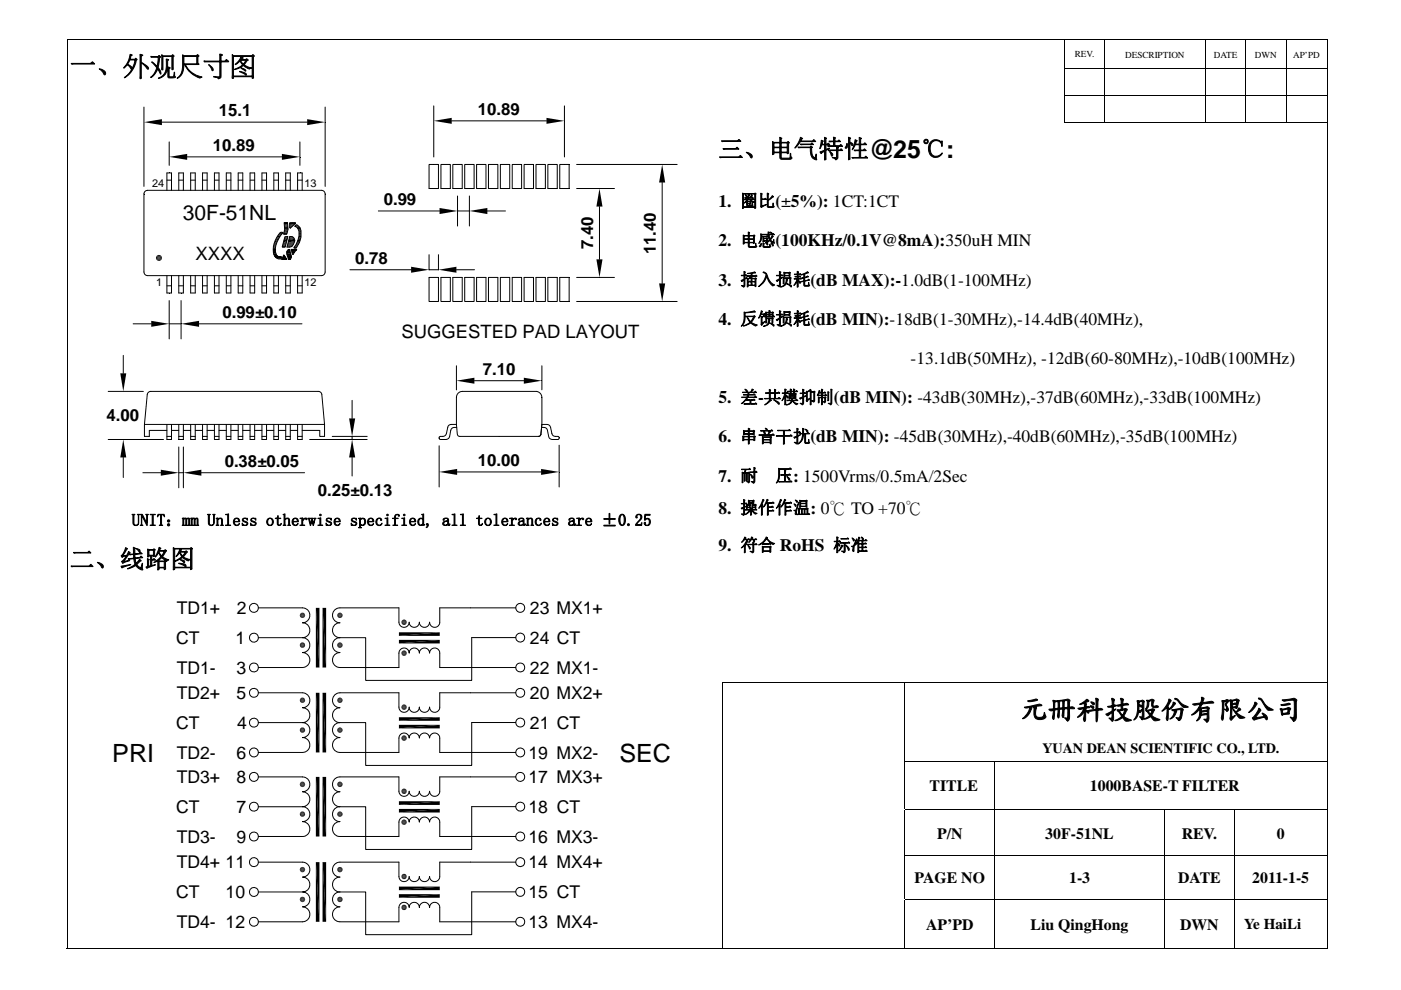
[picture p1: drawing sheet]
<svg xmlns="http://www.w3.org/2000/svg" width="297mm" height="210mm" viewBox="0 0 297 210" stroke-linecap="round" stroke-linejoin="round" font-family="sans-serif">
<g fill="none" stroke="#000" stroke-width=".21">
<path d="M14.2 8.3h267.3M14.2 8.4v6.1M14.2 14.6v5.6M225.7 14.6h55.8M225.7 8.4v6.1M225.7 14.6v5.6M234.2 8.4v6.1M234.2 14.6v5.6M255.6 8.4v6.1M255.6 14.6v5.6M264.1 8.4v6.1M264.1 14.6v5.6"/>
<path d="M272.7 8.4v6.1M272.7 14.6v5.6M281.4 8.4v6.1M281.4 14.6v5.6M14.2 20.3v5.5M14.2 26v118.7M30.5 22.7v16.8M34.3 25.9h30.8M35.4 38.2h1M35.9 30.1v5M37.9 38.2h1M39.7 33.3h20.1"/>
<path d="M40.4 38.2h1M42.9 38.2h1M45.5 38.2h.9M48 38.2h1M50.5 38.2h1M53 38.2h1M55.5 38.2h1M58.1 38.2h.9M60.6 38.2h.9M63.1 38.2h1M63.6 30.1v5M68.9 22.7v16.8"/>
<path d="M91 34.9h2v5.1h-2zM92 22.5v10.8M93.5 34.9h2v5.1h-2zM95.8 25.6h20.1M96 34.9h2v5.1h-2zM98.5 34.9h2v5.1h-2zM101 34.9h2v5.1h-2zM103.6 34.9h2v5.1h-2zM106.1 34.9h2v5.1h-2zM108.6 34.9h2v5.1h-2zM111.1 34.9h2v5.1h-2zM113.6 34.9h2v5.1h-2z"/>
<path d="M116.2 34.9h1.9v5.1h-1.9zM118.7 34.9h2v5.1h-2zM119.7 22.5v10.8M122.3 40h8M122.3 34.9h21.3M140.4 38.7v21.4M225.7 25.9h55.8M225.7 20.2h55.8M225.7 20.3v5.5M234.2 20.3v5.5M255.6 20.3v5.5M264.1 20.3v5.5"/>
<path d="M272.7 20.3v5.5M281.4 20.3v5.5M281.4 26v118.7M30.7 40.7l.6-.3h37.1l.4 .3 .1 .4v16.8l-.3 .4-.4 .2-37.2-.1-.3-.3-.2-.4v-16.6zM35.4 40.4v-3.7h1v3.7M35.4 58.5v3.6h1v-3.6M37.9 40.4v-3.7h1v3.7M37.9 58.5v3.6h1v-3.6M40.4 40.4v-3.7h1v3.7M40.4 58.5v3.6h1v-3.6M42.9 40.4v-3.7h1v3.7M42.9 58.5v3.6h1v-3.6"/>
<path d="M45.5 40.4v-3.7h.9v3.7M45.5 58.5v3.6h.9v-3.6M48 40.4v-3.7h1v3.7M48 58.5v3.6h1v-3.6M50.5 40.4v-3.7h1v3.7M50.5 58.5v3.6h1v-3.6M53 40.4v-3.7h1v3.7M53 58.5v3.6h1v-3.6M55.5 40.4v-3.7h1v3.7M55.5 58.5v3.6h1v-3.6M58.1 40.4v-3.7h.9v3.7M58.1 58.5v3.6h.9v-3.6"/>
<path d="M59.4 49.3h.6a6.5 6.5 0 0 0-1.6 4.2l.2 .6a.98 .98 0 0 0 1 .4v.3a1.18 1.18 0 0 1-1.6-1.2 5.4 5.4 0 0 1 1.4-4.3zM60.2 54.1l.6 .9h-1zM60.2 47.2h.8l.1 1.4-.3 1.1h-.7l.3-1.1zM60.4 50.2h.6l-.5 2.2h-.7zM60.6 40.4v-3.7h.9v3.7M60.6 58.5v3.6h.9v-3.6M61 53l.4-.1 .1 .1 .3 1.4-.2 .6h-.5v-.4a1.35 1.35 0 0 1-.1-1.6zM61.4 47.3l1.3 .1-1.2 1zM61.8 52.9l1.1 .1-.7 1-.2-.1zM62.5 51a1.32 1.32 0 0 1-1.6 1.4l.5-2.2a.82 .82 0 0 1 1.1 .9M62.8 47.7h.3l.5 .6a4.5 4.5 0 0 1-.8 4.3l-.5-.1a4.8 4.8 0 0 0 1.1-3.5l-.5-.8-.4-.2zM63.1 40.4v-3.7h1v3.7"/>
<path d="M63.1 58.5v3.6h1v-3.6M74.2 57.2h13M80.2 44.7h13M91 57.2h2M91 54v3.3M91 58.8h2v5.1h-2zM93 54v3.3M93.5 58.8h2v5.1h-2zM96 58.8h2v5.1h-2zM96.8 57.2h3.8M97 41.6v6.3M97 44.7h2.5"/>
<path d="M98.5 58.8h2v5.1h-2zM99.5 41.6v6.3M101 58.8h2v5.1h-2zM103.3 44.7h3.9M103.6 58.8h2v5.1h-2zM106.1 58.8h2v5.1h-2zM108.6 58.8h2v5.1h-2zM111.1 58.8h2v5.1h-2zM113.6 58.8h2v5.1h-2zM116.2 58.8h1.9v5.1h-1.9zM118.7 58.8h2v5.1h-2zM122.3 58.8h8"/>
<path d="M127.1 43.8v11.2M26.1 75.4v3.8M28.2 68.7h3.9M35.4 60.6h1M35.9 68.7h2.5M35.9 63.8v8.1M37.9 60.6h1M38.4 63.8v8.1M40.4 60.6h1M42.2 68.7h21.8M42.9 60.6h1M45.5 60.6h.9"/>
<path d="M48 60.6h1M50.5 60.6h1M53 60.6h1M55.5 60.6h1M58.1 60.6h.9M60.6 60.6h.9M63.1 60.6h1M96.8 77.6v5.1M114.9 77.6v5.1M122.3 63.9h21.3M22.9 83h7.5M22.9 93.2h11.8"/>
<path d="M26.1 97v4.3M30.6 90v2.6h1.1v-1.3h3.7M30.6 90h38.2M30.6 90l.6-6.3 .2-.4 .3-.3h35.8l.4 .1 .3 .4 .6 6.5M35.4 90v3.2h1v-3.2M35.4 92.6h1M36.4 91.3h1.5M37.9 94.8v8.7M37.9 90v3.2h1v-3.2M37.9 92.6h1M38.9 94.8v8.7M38.9 91.3h1.5"/>
<path d="M40.4 90v3.2h1v-3.2M40.4 92.6h1M41.4 91.3h1.5M42.9 90v3.2h1v-3.2M42.9 92.6h1M43.9 91.3h1.6M45.5 90v3.2h.9v-3.2M45.5 92.6h.9M46.4 91.3h1.6M48 90v3.2h1v-3.2M48 92.6h1M49 91.3h1.5"/>
<path d="M50.5 90v3.2h1v-3.2M50.5 92.6h1M51.5 91.3h1.5M53 90v3.2h1v-3.2M53 92.6h1M54 91.3h1.5M55.5 90v3.2h1v-3.2M55.5 92.6h1M56.5 91.3h1.6M58.1 90v3.2h.9v-3.2M58.1 92.6h.9M59 91.3h1.6"/>
<path d="M60.6 90v3.2h.9v-3.2M60.6 92.6h.9M61.5 91.3h1.6M63.1 90v3.2h1v-3.2M63.1 92.6h1M65.7 93.2h12.1M68.8 90v2.6h-1v-1.3h-3.7M70.4 92.6h7.4M74.7 84.9v3.9M74.7 92.6v.6M74.7 97v4M93.1 94.6v8.7"/>
<path d="M96.8 90l.2 2.1 .1 .3 .4 .2h16.7l.3-.2 .2-.3M96.8 90v-5.7a1.26 1.26 0 0 1 1.2-1.3h15.8a1.32 1.32 0 0 1 1.1 1.3v5.7l-.2 2.1M96.8 90h-1.1a.73 .73 0 0 0-.8 .6l-.2 1.3a1.14 1.14 0 0 1-1.5 .7l-.1 .2 .1 .4h1.4a.83 .83 0 0 0 .7-.6l.3-1.3a.93 .93 0 0 1 1.2-.6M100.6 80.8h10.5M114.8 90.7a.95 .95 0 0 1 1.3 .6l.2 1.3a.78 .78 0 0 0 .8 .6h1.3l.2-.4-.3-.2a.98 .98 0 0 1-1.3-.7l-.3-1.3a.78 .78 0 0 0-.7-.6h-1.1l-.2 2.1M118.6 94.4v8.9M30.3 100.3h3.8M37.9 100.3h1M42.7 100.3h21.9M96.9 100.1h17.8M54.8 128.9h9.3a1.59 1.59 0 0 1 1.6 1.6 1.59 1.59 0 0 1-1.6 1.6 1.58 1.58 0 0 1 1.6 1.6 1.58 1.58 0 0 1-1.6 1.6 1.58 1.58 0 0 1 1.6 1.5 1.58 1.58 0 0 1-1.6 1.6 1.59 1.59 0 0 1 1.6 1.6 1.59 1.59 0 0 1-1.6 1.6h-9.3M54.8 135.3h9.3"/>
<path d="M72.1 135.3a1.58 1.58 0 0 0-1.6 1.5 1.58 1.58 0 0 0 1.6 1.6 1.59 1.59 0 0 0-1.6 1.6 1.59 1.59 0 0 0 1.6 1.6h12.5v-3.1a1.09 1.09 0 0 1 1.1-1.1 1.09 1.09 0 0 1 1.1 1.1 1.08 1.08 0 0 1 1-1.1 1.08 1.08 0 0 1 1.1 1.1 1.08 1.08 0 0 1 1.1-1.1 1.08 1.08 0 0 1 1.1 1.1 1.08 1.08 0 0 1 1.1-1.1 1.08 1.08 0 0 1 1 1.1v3.1h16.1M109.3 128.9h-16.1v3.1a1.08 1.08 0 0 1-1 1.1 1.08 1.08 0 0 1-1.1-1.1 1.08 1.08 0 0 1-1.1 1.1 1.08 1.08 0 0 1-1.1-1.1 1.08 1.08 0 0 1-1.1 1.1 1.08 1.08 0 0 1-1-1.1 1.09 1.09 0 0 1-1.1 1.1 1.09 1.09 0 0 1-1.1-1.1v-3.1h-12.5a1.59 1.59 0 0 0-1.6 1.6 1.59 1.59 0 0 0 1.6 1.6 1.58 1.58 0 0 0-1.6 1.6 1.58 1.58 0 0 0 1.6 1.6M109.3 135.2h-9.3v9.1h-22.5v-9h-5.4M54.8 153.3h9.3M54.8 146.9h9.3a1.59 1.59 0 0 1 1.6 1.6 1.59 1.59 0 0 1-1.6 1.6 1.58 1.58 0 0 1 1.6 1.6 1.58 1.58 0 0 1-1.6 1.6 1.59 1.59 0 0 1 1.6 1.6 1.59 1.59 0 0 1-1.6 1.5 1.58 1.58 0 0 1 1.6 1.6 1.58 1.58 0 0 1-1.6 1.6h-9.3M72.1 153.3a1.59 1.59 0 0 0-1.6 1.6 1.59 1.59 0 0 0 1.6 1.5 1.58 1.58 0 0 0-1.6 1.6 1.58 1.58 0 0 0 1.6 1.6h12.5v-3.1a1.09 1.09 0 0 1 1.1-1 1.09 1.09 0 0 1 1.1 1 1.08 1.08 0 0 1 1-1 1.08 1.08 0 0 1 1.1 1 1.08 1.08 0 0 1 1.1-1 1.08 1.08 0 0 1 1.1 1 1.08 1.08 0 0 1 1.1-1 1.08 1.08 0 0 1 1 1v3.1h16.1M109.3 146.9h-16.1v3.1a1.08 1.08 0 0 1-1 1.1 1.08 1.08 0 0 1-1.1-1.1 1.08 1.08 0 0 1-1.1 1.1 1.08 1.08 0 0 1-1.1-1.1 1.08 1.08 0 0 1-1.1 1.1 1.08 1.08 0 0 1-1-1.1 1.09 1.09 0 0 1-1.1 1.1 1.09 1.09 0 0 1-1.1-1.1v-3.1h-12.5a1.59 1.59 0 0 0-1.6 1.6 1.59 1.59 0 0 0 1.6 1.6 1.58 1.58 0 0 0-1.6 1.6 1.58 1.58 0 0 0 1.6 1.6M109.3 153.2h-9.3v9.1h-22.5v-9h-5.4M54.8 171.1h9.3M54.8 164.8h9.3a1.58 1.58 0 0 1 1.6 1.6 1.58 1.58 0 0 1-1.6 1.5 1.59 1.59 0 0 1 1.6 1.6 1.59 1.59 0 0 1-1.6 1.6 1.58 1.58 0 0 1 1.6 1.6 1.58 1.58 0 0 1-1.6 1.6 1.58 1.58 0 0 1 1.6 1.5 1.58 1.58 0 0 1-1.6 1.6h-9.3M72.1 171.1a1.58 1.58 0 0 0-1.6 1.6 1.58 1.58 0 0 0 1.6 1.6 1.58 1.58 0 0 0-1.6 1.5 1.58 1.58 0 0 0 1.6 1.6h12.5v-3a1.09 1.09 0 0 1 1.1-1.1 1.09 1.09 0 0 1 1.1 1.1 1.08 1.08 0 0 1 1-1.1 1.08 1.08 0 0 1 1.1 1.1 1.08 1.08 0 0 1 1.1-1.1 1.08 1.08 0 0 1 1.1 1.1 1.08 1.08 0 0 1 1.1-1.1 1.08 1.08 0 0 1 1 1.1v3h16.1M109.3 164.8h-16.1v3a1.08 1.08 0 0 1-1 1.1 1.08 1.08 0 0 1-1.1-1.1 1.08 1.08 0 0 1-1.1 1.1 1.08 1.08 0 0 1-1.1-1.1 1.08 1.08 0 0 1-1.1 1.1 1.08 1.08 0 0 1-1-1.1 1.09 1.09 0 0 1-1.1 1.1 1.09 1.09 0 0 1-1.1-1.1v-3h-12.5a1.58 1.58 0 0 0-1.6 1.6 1.58 1.58 0 0 0 1.6 1.5 1.59 1.59 0 0 0-1.6 1.6 1.59 1.59 0 0 0 1.6 1.6"/>
<path d="M109.3 171.1h-9.3v9.1h-22.5v-9.1h-5.4M54.8 189.2h9.3M54.8 182.9h9.3a1.59 1.59 0 0 1 1.6 1.5 1.59 1.59 0 0 1-1.6 1.6 1.58 1.58 0 0 1 1.6 1.6 1.58 1.58 0 0 1-1.6 1.6 1.58 1.58 0 0 1 1.6 1.6 1.58 1.58 0 0 1-1.6 1.5 1.59 1.59 0 0 1 1.6 1.6 1.59 1.59 0 0 1-1.6 1.6h-9.3M72.1 189.2a1.58 1.58 0 0 0-1.6 1.6 1.58 1.58 0 0 0 1.6 1.5 1.59 1.59 0 0 0-1.6 1.6 1.59 1.59 0 0 0 1.6 1.6h12.5v-3a1.09 1.09 0 0 1 1.1-1.1 1.09 1.09 0 0 1 1.1 1.1 1.08 1.08 0 0 1 1-1.1 1.08 1.08 0 0 1 1.1 1.1 1.08 1.08 0 0 1 1.1-1.1 1.08 1.08 0 0 1 1.1 1.1 1.08 1.08 0 0 1 1.1-1.1 1.08 1.08 0 0 1 1 1.1v3h16.1M109.3 182.9h-16.1v3a1.08 1.08 0 0 1-1 1.1 1.08 1.08 0 0 1-1.1-1.1 1.08 1.08 0 0 1-1.1 1.1 1.08 1.08 0 0 1-1.1-1.1 1.08 1.08 0 0 1-1.1 1.1 1.08 1.08 0 0 1-1-1.1 1.09 1.09 0 0 1-1.1 1.1 1.09 1.09 0 0 1-1.1-1.1v-3h-12.5a1.59 1.59 0 0 0-1.6 1.5 1.59 1.59 0 0 0 1.6 1.6 1.58 1.58 0 0 0-1.6 1.6 1.58 1.58 0 0 0 1.6 1.6M109.3 189.2h-9.3v9h-22.5v-9h-5.4"/>
<circle cx="53.8" cy="128.9" r=".95"/>
<circle cx="53.8" cy="135.2" r=".95"/>
<circle cx="110.3" cy="128.9" r=".95"/>
<circle cx="110.3" cy="135.2" r=".95"/>
<circle cx="53.8" cy="141.6" r=".95"/>
<circle cx="53.8" cy="146.9" r=".95"/>
<circle cx="53.8" cy="153.3" r=".95"/>
<circle cx="53.8" cy="159.6" r=".95"/>
<circle cx="110.3" cy="146.9" r=".95"/>
<circle cx="110.3" cy="141.6" r=".95"/>
<circle cx="110.3" cy="153.3" r=".95"/>
<circle cx="110.3" cy="159.6" r=".95"/>
<circle cx="53.8" cy="171.1" r=".95"/>
<circle cx="53.8" cy="177.4" r=".95"/>
<circle cx="53.8" cy="164.8" r=".95"/>
<circle cx="110.3" cy="164.8" r=".95"/>
<circle cx="110.3" cy="171.1" r=".95"/>
<circle cx="110.3" cy="177.4" r=".95"/>
<circle cx="53.8" cy="182.9" r=".95"/>
<circle cx="53.8" cy="195.5" r=".95"/>
<circle cx="53.8" cy="189.2" r=".95"/>
<circle cx="110.3" cy="182.9" r=".95"/>
<circle cx="110.3" cy="189.2" r=".95"/>
<circle cx="110.3" cy="195.5" r=".95"/>
</g>
<g fill="#000">
<path d="M30.5 25.9l3.8-.6v1.2zM35.9 33.3l3.8-.7v1.3zM59.8 32.6l3.8 .7-3.8 .6zM65.1 25.3l3.8 .6-3.8 .6zM92 25.6l3.8-.6v1.3zM115.9 25l3.8 .6-3.8 .7zM140.4 34.9l.6 3.8h-1.3zM33.1 54.7h.6l-.6 .2zM33.1 54.5l.6 .2h-.6zM33.1 54.9l.6-.2-.5 .5zM33.2 54.3l.5 .4-.6-.2zM33.7 54.7l-.2 .6-.3-.1z"/>
<path d="M33.2 54.3l.3-.2 .2 .6zM33.7 54.7v.7l-.2-.1zM33.5 54.1h.2v.6zM33.7 54.7l.2 .6-.2 .1zM33.7 54.1h.2l-.2 .6zM33.7 54.7l.5 .5-.3 .1zM33.9 54.1l.3 .2-.5 .4zM33.7 54.7l.6 .2-.1 .3zM34.2 54.3l.1 .2-.6 .2zM33.7 54.7h.6v.2zM33.7 54.7l.6-.2v.2zM57.9 52.9h.5z"/>
<path d="M57.9 52.9l.5 .1zM57.9 53h.5zM57.9 53l.5 .1zM57.9 53.1h.5zM58 52.6l.4 .3h-.5zM58 52.6h.4v.3zM58 53.1l.4 .1zM58 53.2l.4 .1zM58 53.3l.4 .1h-.4zM58 53.3h.4v.1zM58 52.3l.4 .1zM58 52.3h.5z"/>
<path d="M58 52.4h.4zM58 52.4l.4 .1zM58 52.5l.4 .1h-.4zM58 52.5h.4zM58 53.4l.4 .1zM58 53.5h.4zM58 53.5l.5 .1h-.5zM58 53.5h.4l.1 .1zM58 53.6l.5 .2h-.5zM58 53.6h.5v.2zM58 52.2l.5 .1zM58 52.1l.5 .1h-.5z"/>
<path d="M58 52.1h.5v.1zM58 53.8l.5 .1zM58 53.9h.5zM58 53.9l.6 .1zM58.1 54h.5zM58.1 54l.5 .1zM58.1 51.9h.5zM58.1 51.9l.4 .2h-.5zM58.1 51.9h.5l-.1 .2zM58.1 54.1h.5zM58.1 51.6l.5 .3h-.5zM58.1 51.6h.5v.3z"/>
<path d="M58.1 54.1l.7 .2h-.6zM58.1 54.1h.5l.2 .2zM58.2 51.4l.5 .1zM58.2 51.4h.5zM58.2 51.5l.4 .1h-.5zM58.2 51.5h.5l-.1 .1zM58.2 54.3h.6zM58.2 54.3l.9 .1zM58.2 51.3l.5 .1zM58.2 51.3h.5zM58.3 54.4l.8 .1zM58.4 51l.3 .3h-.5z"/>
<path d="M58.4 51h.5l-.2 .3zM58.4 54.5h.9zM58.4 54.5h1.2zM58.4 51h.5zM58.4 54.5l1.3 .1zM58.4 54.6h1.3zM58.5 54.6h1.2zM58.5 54.6l1.2 .1zM58.5 50.7l.4 .3h-.5zM58.5 50.7h.6l-.2 .3zM58.6 50.6l.5 .1zM58.6 50.6h.5z"/>
<path d="M58.6 54.7l1 .1zM58.6 54.7h1.1zM58.6 50.4h.6zM58.6 50.4l.5 .2h-.5zM58.6 50.4h.6l-.1 .2zM58.7 54.8h.9zM58.7 50.3l.5 .1zM58.7 50.3h.6zM58.8 54.8l.7 .1zM58.8 54.8h.8zM58.8 50.2h.5zM58.8 50.2l.5 .1z"/>
<path d="M58.8 50.2h.6zM58.8 50.1l.6 .1zM58.8 50.1h.6zM58.9 50l.5 .1h-.6zM58.9 50h.6l-.1 .1zM59 49.8l.5 .2h-.6zM59 49.8h.6l-.1 .2zM59.1 54.9h.4zM59.1 49.7l.5 .1h-.6zM59.1 49.7h.7l-.2 .1zM59.3 49.4l.5 .3h-.7zM59.3 49.4h.7l-.2 .3z"/>
<path d="M59.4 49.3l.6 .1zM59.4 49.3h.6zM59.3 54.5h.3zM59.8 55h1zM59.8 54.9h1zM59.8 54.9l1 .1zM59.8 52.4h.7zM59.8 54.8l1 .1h-1zM59.8 54.8l1 .1zM59.9 52.3l.6 .1zM59.9 52.3h.6zM59.9 54.8h.8z"/>
<path d="M59.9 52.2l.6 .1zM59.9 52.2h.6zM59.9 54.7l.8 .1zM59.9 52.1l.6 .1h-.6zM59.9 52.1h.7l-.1 .1zM59.9 54.6l.7 .1zM59.9 54.6h.7zM60 51.9h.6zM60 51.9l.6 .2h-.7zM60 51.9h.6v.2zM60 54.5h.5zM60 54.5l.5 .1h-.6z"/>
<path d="M60 54.5l.5 .1zM60 54.4l.5 .1zM60 51.6l.6 .3h-.6zM60 51.6h.7l-.1 .3zM60.1 54.3h.3zM60.1 54.3l.3 .1h-.4zM60.1 54.3l.3 .1zM60.1 51.4l.6 .1zM60.1 51.4h.6zM60.1 51.5l.6 .1h-.7zM60.1 51.5h.6v.1zM60.1 51.3l.6 .1z"/>
<path d="M60.1 51.3h.6zM60.1 49.7h.7zM60.2 54.1l.2 .2h-.3zM60.2 54.1l.2 .2zM60.2 49.4l.6 .3h-.7zM60.2 49.4h.7l-.1 .3zM60.2 51h.6zM60.2 51l.5 .3h-.6zM60.2 51h.6l-.1 .3zM60.2 49.3h.7zM60.2 49.3l.7 .1zM60.2 47.2h.8z"/>
<path d="M60.2 47.2l.8 .1zM60.3 47.3h.7zM60.3 47.3l.7 .1zM60.3 47.4h.7zM60.3 47.4l.7 .3h-.7zM60.3 47.4h.7v.3zM60.3 47.7h.7zM60.3 49l.6 .3h-.7zM60.3 49h.7l-.1 .3zM60.3 50.7l.5 .3h-.6zM60.3 50.7h.6l-.1 .3zM60.3 47.7l.7 .1z"/>
<path d="M60.3 47.8l.7 .1zM60.3 47.9l.7 .1zM60.3 48.9l.7 .1h-.7zM60.3 48.9h.7zM60.3 50.6l.6 .1zM60.3 48l.8 .2h-.8zM60.3 48h.7l.1 .2zM60.3 48.2h.8zM60.3 48.2l.8 .1zM60.3 48.3h.8zM60.3 48.3l.8 .1zM60.3 48.4h.8z"/>
<path d="M60.3 48.4l.8 .1zM60.4 48.5l.7 .1h-.7zM60.4 48.5h.7v.1zM60.4 48.6l.6 .3h-.7zM60.4 48.6h.7l-.1 .3zM60.4 50.4h.6zM60.4 50.4l.5 .2h-.6zM60.4 50.4h.6l-.1 .2zM60.4 50.3l.6 .1zM60.4 50.3h.6zM60.4 50.2h.6zM60.4 50.2l.6 .1z"/>
<path d="M60.8 50.2h.2zM60.8 53.4l.7 .1zM60.8 53.5h.7zM60.8 53.5l.8 .1h-.8zM60.8 53.5h.7l.1 .1zM60.8 53.6l.8 .2h-.8zM60.8 53.6h.8v.2zM60.8 53.8l.9 .1zM60.8 53.9h.9zM60.8 53.9l.9 .1zM60.8 54h.9zM60.8 54l.9 .1z"/>
<path d="M60.9 52.4h.7zM60.9 52.4h.8zM60.9 52.4h.5zM60.9 53.3l.6 .1h-.7zM60.9 53.3h.6v.1zM60.9 54.1h.8zM60.9 52.3l.8 .1zM60.9 52.3h.9zM60.9 54.1l.9 .2h-.9zM60.9 54.1h.8l.1 .2zM60.9 52.2l.9 .1zM60.9 52.2h1z"/>
<path d="M60.9 53.2l.6 .1zM60.9 53.1l.5 .1zM60.9 52.1l1 .1h-1zM60.9 52.1h1.1l-.1 .1zM60.9 54.3h.9zM60.9 54.3l.9 .1zM61 51.9h1.2zM61 51.9l1 .2h-1.1zM61 51.9h1.2l-.2 .2zM61 54.4l.8 .1zM61 54.4h.8zM60.9 53.1h.5z"/>
<path d="M61 53.1h.5zM61 54.5h.8zM61 53l.5 .1zM61 54.5l.8 .1zM61 51.6l1.2 .3h-1.2zM61 51.6h1.3l-.1 .3zM61 53h.5zM61.1 53h.4zM61.1 54.6h.7zM61.1 54.6l.6 .1zM61.1 51.5l1.2 .1h-1.3zM61.1 51.5h1.3l-.1 .1z"/>
<path d="M61.1 54.7l.6 .1zM61.1 54.7h.6zM61.1 54.8h.6zM61.1 51.4l1.3 .1zM61.1 51.4h1.3zM61.1 53h.3zM61.1 54.8l.5 .1zM61.1 54.9h.5zM61.1 54.9l.5 .1zM61.1 51.3l1.3 .1zM61.1 51.3h1.3zM61.1 55h.5z"/>
<path d="M61.2 52.9l.2 .1zM61.2 52.9h.2zM61.2 51h1.3zM61.2 51l1.2 .3h-1.3zM61.2 51h1.3l-.1 .3zM61.3 55h.3zM61.3 50.7l1.2 .3h-1.3zM61.3 50.7h1.1l.1 .3zM61.3 50.6l1.1 .1zM61.4 50.4h.9zM61.4 50.4l1 .2h-1.1zM61.4 50.4h.9l.1 .2z"/>
<path d="M61.4 47.3l1.3 .1zM61.4 47.4h1.2zM61.4 47.4h1.3zM61.4 47.4l1 .3h-1zM61.4 47.4h1.2l-.2 .3zM61.4 47.7h.9zM61.4 47.7h1zM61.4 47.7l.8 .1zM61.4 47.8l.7 .1zM61.4 47.8h.8zM61.4 47.9l.6 .1zM61.4 47.9h.7z"/>
<path d="M61.4 48l.4 .2h-.4zM61.4 48h.6l-.2 .2zM61.4 50.3l.9 .1zM61.4 47.3h1.3zM61.4 48.2h.3zM61.4 48.2h.4zM61.4 48.2l.3 .1zM61.4 48.3h.2zM61.4 48.3h.3zM61.4 48.3l.2 .1zM61.4 50.2h.6zM61.4 50.2l.7 .1z"/>
<path d="M61.5 47.3h1.2zM61.4 50.2h.4zM61.7 50.2h.1zM61.7 53h1.1zM61.7 53h1.2zM61.7 52.9h1.2zM61.7 52.9l1.2 .1zM61.7 52.9h.6zM61.7 52.9h1.1zM61.8 52.9h.1zM61.8 52.9h.5zM61.8 53l1 .1z"/>
<path d="M61.8 53h1zM61.8 53.1h.9zM61.8 53.1h1zM61.8 53.1l.9 .1zM61.8 53.2l.8 .1zM61.8 53.2h.9zM61.8 53.3l.7 .1h-.6zM61.8 53.3h.8l-.1 .1zM61.9 53.4l.6 .1zM61.9 53.4h.6zM61.9 53.5h.6zM61.9 53.5l.5 .1h-.5z"/>
<path d="M61.9 53.5h.6l-.1 .1zM61.9 53.6l.3 .2h-.2zM61.9 53.6h.5l-.2 .2zM62 47.3h.7zM62 53.8l.2 .1zM62 53.8h.2zM62 53.9h.2zM62 53.9l.2 .1zM62 47.3h.6zM62.3 52.5l.5 .1zM62.3 52.5h.6zM62.3 52.9h.5z"/>
<path d="M62.3 52.6h.5zM62.4 52.4l.5 .1zM62.4 52.4h.5zM62.5 52.3l.4 .1zM62.5 52.3h.5zM62.5 48l1 .2zM62.5 48h.8l.2 .2zM62.5 52.2h.5zM62.6 47.9l.7 .1h-.8zM62.6 47.9l.7 .1zM62.6 52.1l.4 .1h-.5zM62.6 52.1h.5l-.1 .1z"/>
<path d="M62.7 47.8l.5 .1h-.6zM62.7 47.8l.5 .1zM62.7 52.9h.1zM62.7 47.8h.4zM62.7 47.7l.4 .1zM62.8 51.9h.4zM62.8 51.9l.3 .2h-.5zM62.8 51.9h.4l-.1 .2zM62.7 47.7h.4zM62.9 51.6l.3 .3h-.4zM62.9 51.6h.5l-.2 .3zM62.9 48.2h.7z"/>
<path d="M62.9 48.2l.7 .1zM62.9 51.5l.5 .1h-.5zM62.9 51.5h.6l-.1 .1zM63 48.3h.6zM63 51.4l.5 .1zM63 51.4h.5zM63 51.3l.5 .1zM63 51.3h.5zM63 48.3l.6 .1zM63.1 48.4h.5zM63.1 48.4l.6 .1zM63.1 48.5l.6 .1h-.5z"/>
<path d="M63.1 48.5h.6v.1zM63.1 51h.5zM63.1 51l.4 .3h-.5zM63.1 51h.5l-.1 .3zM63.2 51h.4zM63.2 48.6l.6 .3h-.5zM63.2 48.6h.5l.1 .3zM63.2 50.7l.4 .3h-.4zM63.2 50.7h.5l-.1 .3zM63.3 50.6l.4 .1zM63.3 50.6h.4zM63.3 50.4h.5z"/>
<path d="M63.3 50.4l.4 .2h-.4zM63.3 50.4h.5l-.1 .2zM63.3 48.9l.5 .1zM63.3 50.2l.5 .1zM63.3 50.3l.5 .1zM63.3 50.3h.5zM63.4 50.2h.4zM63.3 50.2h.5zM63.4 49l.4 .3h-.4zM63.4 49h.4v.3zM63.4 49.3h.4zM63.4 49.3l.4 .1z"/>
<path d="M63.4 49.4l.4 .3h-.4zM63.4 49.4h.4v.3zM63.4 49.7l.4 .1h-.4zM63.4 49.7h.4v.1zM63.4 49.8l.4 .2h-.4zM63.4 49.8h.4v.2zM63.4 50l.4 .1h-.4zM63.4 50h.4v.1zM63.4 50.1l.4 .1zM87.2 56.6l3.8 .6-3.8 .6zM93.2 44.1l3.8 .6-3.8 .7zM93 57.2l3.8-.6v1.2z"/>
<path d="M99.5 44.7l3.8-.6v1.3zM127.1 40l.6 3.8h-1.3zM126.4 55h1.3l-.6 3.8zM25.5 79.2h1.3l-.7 3.8zM32.1 68.1l3.8 .6-3.8 .6zM38.4 68.7l3.8-.6v1.2zM139.7 60.1h1.3l-.6 3.8zM26.1 93.2l.7 3.8h-1.3zM34.1 99.6l3.8 .7-3.8 .6zM38.9 100.3l3.8-.7v1.3zM74 88.8h1.3l-.6 3.8zM74.7 93.2l.6 3.8h-1.3z"/>
<path d="M93.1 100.1l3.8-.6v1.2zM96.8 80.8l3.8-.7v1.3zM111.1 80.1l3.8 .7-3.8 .6zM114.7 99.5l3.9 .6-3.9 .6zM63.6 130.5h.5l-.5 .2zM63.6 136.8h.5l-.5 .3zM63.6 130.3l.5 .2h-.5zM63.6 130.7l.5-.2-.4 .4zM63.6 136.6l.5 .2h-.5zM63.6 137.1l.5-.3-.4 .4zM63.7 130.1l.4 .4-.5-.2zM63.7 130.9l.4-.4-.2 .5z"/>
<path d="M63.7 136.4l.4 .4-.5-.2zM64.1 136.8l-.2 .6-.2-.2zM63.7 130.1l.2-.1 .2 .5zM64.1 130.5v.6l-.2-.1zM63.7 136.4l.2-.1 .2 .5zM64.1 136.8v.6h-.2zM63.9 130l.2-.1v.6zM64.1 130.5l.2 .5-.2 .1zM63.9 136.3l.2-.1v.6zM64.1 136.8l.2 .6h-.2zM64.1 129.9l.2 .1-.2 .5zM64.1 130.5l.4 .4-.2 .1z"/>
<path d="M64.1 136.2l.2 .1-.2 .5zM64.1 136.8l.4 .4-.2 .2zM64.3 130l.2 .1-.4 .4zM64.1 130.5l.5 .2-.1 .2zM64.3 136.3l.2 .1-.4 .4zM64.1 136.8l.5 .3-.1 .1zM64.1 130.5l.4-.4 .1 .2zM64.1 130.5h.6l-.1 .2zM64.5 136.4l.1 .2-.5 .2zM64.1 136.8h.6l-.1 .3zM64.1 130.5l.5-.2 .1 .2zM64.1 136.8l.5-.2 .1 .2z"/>
<path d="M67 128.9l.7 12.7h-.7zM67 128.9h.7v12.7zM68.4 128.9l.7 12.7h-.7zM68.4 128.9h.7v12.7zM71.5 130.5h.6l-.6 .2zM71.5 136.8h.6l-.6 .3zM71.5 130.3l.6 .2h-.6zM71.5 130.7l.6-.2-.4 .4zM71.5 136.6l.6 .2h-.6zM71.5 137.1l.6-.3-.4 .4zM71.7 130.1l.4 .4-.6-.2zM71.7 130.9l.4-.4-.2 .5z"/>
<path d="M71.7 136.4l.4 .4-.6-.2zM72.1 136.8l-.2 .6-.2-.2zM71.7 130.1l.2-.1 .2 .5zM72.1 130.5v.6l-.2-.1zM71.7 136.4l.2-.1 .2 .5zM72.1 136.8v.6h-.2zM71.9 130l.2-.1v.6zM72.1 130.5l.2 .5-.2 .1zM71.9 136.3l.2-.1v.6zM72.1 136.8l.2 .6h-.2zM72.1 129.9l.2 .1-.2 .5zM72.1 130.5l.4 .4-.2 .1z"/>
<path d="M72.1 136.2l.2 .1-.2 .5zM72.1 136.8l.4 .4-.2 .2zM72.3 130l.2 .1-.4 .4zM72.1 130.5l.5 .2-.1 .2zM72.3 136.3l.2 .1-.4 .4zM72.1 136.8l.5 .3-.1 .1zM72.5 130.1l.1 .2-.5 .2zM72.1 130.5h.5v.2zM72.5 136.4l.1 .2-.5 .2zM72.1 136.8h.5v.3zM72.1 130.5l.5-.2v.2zM72.1 136.8l.5-.2v.2z"/>
<path d="M84.6 134.1h8.6l-8.6 .8zM84.6 134.9l8.6-.8v.8zM84.6 135.7h8.6l-8.6 .8zM84.6 136.5l8.6-.8v.8zM85.1 138.5h.6l-.5 .2zM85.1 132h.6l-.5 .2zM85.2 138.3l.5 .2h-.6zM85.2 138.7l.5-.2-.4 .4zM85.2 132.2l.5-.2-.4 .4zM85.2 131.8l.5 .2h-.6zM85.3 138.1l.4 .4-.5-.2zM85.7 138.5l-.3 .6-.1-.2z"/>
<path d="M85.7 132l-.3 .5-.1-.1zM85.3 131.6l.4 .4-.5-.2zM85.3 138.1l.1-.1 .3 .5zM85.7 138.5v.6h-.3zM85.7 132v.5h-.3zM85.3 131.6l.1-.2 .3 .6zM85.4 138h.3v.5zM85.7 138.5l.2 .6h-.2zM85.7 132l.2 .5h-.2zM85.4 131.4h.3v.6zM85.7 138h.2l-.2 .5zM85.7 138.5l.4 .4-.2 .2z"/>
<path d="M85.7 132l.4 .4-.2 .1zM85.7 131.4h.2l-.2 .6zM85.9 138l.2 .1-.4 .4zM85.7 138.5l.5 .2-.1 .2zM85.7 132l.5 .2-.1 .2zM85.9 131.4l.2 .2-.4 .4zM85.7 138.5l.4-.4 .1 .2zM85.7 138.5h.5v.2zM85.7 132h.5v.2zM85.7 132l.4-.4 .1 .2zM85.7 138.5l.5-.2v.2zM85.7 132l.5-.2v.2z"/>
<path d="M63.6 148.5h.5l-.5 .2zM63.6 154.9h.5l-.5 .2zM63.6 148.3l.5 .2h-.5zM63.6 148.7l.5-.2-.4 .4zM63.6 154.6l.5 .3h-.5zM63.6 155.1l.5-.2-.4 .4zM63.7 148.1l.4 .4-.5-.2zM64.1 148.5l-.2 .6-.2-.2zM63.7 154.5l.4 .4-.5-.3zM64.1 154.9l-.2 .5-.2-.1zM63.7 148.1l.2-.1 .2 .5zM64.1 148.5v.6h-.2z"/>
<path d="M63.7 154.5l.2-.2 .2 .6zM64.1 154.9v.5h-.2zM63.9 148h.2v.5zM64.1 148.5l.2 .6h-.2zM63.9 154.3h.2v.6zM64.1 154.9l.2 .5h-.2zM64.1 148h.2l-.2 .5zM64.1 148.5l.4 .4-.2 .2zM64.1 154.3h.2l-.2 .6zM64.1 154.9l.4 .4-.2 .1zM64.3 148l.2 .1-.4 .4zM64.1 148.5l.5 .2-.1 .2z"/>
<path d="M64.3 154.3l.2 .2-.4 .4zM64.1 154.9l.5 .2-.1 .2zM64.1 148.5l.4-.4 .1 .2zM64.1 148.5h.6l-.1 .2zM64.1 154.9l.4-.4 .1 .1zM64.1 154.9h.6l-.1 .2zM64.1 148.5l.5-.2 .1 .2zM64.1 154.9l.5-.3 .1 .3zM67 146.9l.7 12.7h-.7zM67 146.9h.7v12.7zM68.4 146.9l.7 12.7h-.7zM68.4 146.9h.7v12.7z"/>
<path d="M71.5 148.5h.6l-.6 .2zM71.5 154.9h.6l-.6 .2zM71.5 148.3l.6 .2h-.6zM71.5 148.7l.6-.2-.4 .4zM71.5 154.6l.6 .3h-.6zM71.5 155.1l.6-.2-.4 .4zM71.7 148.1l.4 .4-.6-.2zM72.1 148.5l-.2 .6-.2-.2zM71.7 154.5l.4 .4-.6-.3zM72.1 154.9l-.2 .5-.2-.1zM71.7 148.1l.2-.1 .2 .5zM72.1 148.5v.6h-.2z"/>
<path d="M71.7 154.5l.2-.2 .2 .6zM72.1 154.9v.5h-.2zM71.9 148h.2v.5zM72.1 148.5l.2 .6h-.2zM71.9 154.3h.2v.6zM72.1 154.9l.2 .5h-.2zM72.1 148h.2l-.2 .5zM72.1 148.5l.4 .4-.2 .2zM72.1 154.3h.2l-.2 .6zM72.1 154.9l.4 .4-.2 .1zM72.3 148l.2 .1-.4 .4zM72.1 148.5l.5 .2-.1 .2z"/>
<path d="M72.3 154.3l.2 .2-.4 .4zM72.1 154.9l.5 .2-.1 .2zM72.5 148.1l.1 .2-.5 .2zM72.1 148.5h.5v.2zM72.5 154.5l.1 .1-.5 .3zM72.1 154.9h.5v.2zM72.1 148.5l.5-.2v.2zM72.1 154.9l.5-.3v.3zM84.6 152.1h8.6l-8.6 .8zM84.6 152.9l8.6-.8v.8zM84.6 153.7h8.6l-8.6 .8zM84.6 154.5l8.6-.8v.8z"/>
<path d="M85.1 156.5h.6l-.5 .3zM85.1 150h.6l-.5 .2zM85.2 156.3l.5 .2h-.6zM85.2 156.8l.5-.3-.4 .5zM85.2 150.2l.5-.2-.4 .4zM85.2 149.8l.5 .2h-.6zM85.3 156.1l.4 .4-.5-.2zM85.7 156.5l-.3 .6-.1-.1zM85.3 150.4l.4-.4-.3 .5zM85.3 149.6l.4 .4-.5-.2zM85.3 156.1l.1-.1 .3 .5zM85.7 156.5v.6h-.3z"/>
<path d="M85.7 150v.6l-.3-.1zM85.3 149.6l.1-.1 .3 .5zM85.4 156h.3v.5zM85.7 156.5l.2 .6h-.2zM85.7 150l.2 .5-.2 .1zM85.4 149.5l.3-.1v.6zM85.7 156h.2l-.2 .5zM85.7 156.5l.4 .5-.2 .1zM85.7 150l.4 .4-.2 .1zM85.7 149.4l.2 .1-.2 .5zM85.9 156l.2 .1-.4 .4zM85.7 156.5l.5 .3-.1 .2z"/>
<path d="M85.7 150l.5 .2-.1 .2zM85.9 149.5l.2 .1-.4 .4zM85.7 156.5l.4-.4 .1 .2zM85.7 156.5h.5v.3zM85.7 150h.5v.2zM85.7 150l.4-.4 .1 .2zM85.7 156.5l.5-.2v.2zM85.7 150l.5-.2v.2zM63.6 166.4h.5l-.5 .2zM63.6 172.7h.5l-.5 .2zM63.6 166.1l.5 .3h-.5zM63.6 166.6l.5-.2-.4 .4z"/>
<path d="M63.6 172.5l.5 .2h-.5zM63.6 172.9l.5-.2-.4 .4zM63.7 166l.4 .4-.5-.3zM64.1 166.4l-.2 .5-.2-.1zM63.7 172.3l.4 .4-.5-.2zM63.7 173.1l.4-.4-.2 .5zM63.7 166l.2-.2 .2 .6zM64.1 166.4v.5h-.2zM63.7 172.3l.2-.2 .2 .6zM64.1 172.7v.5h-.2zM63.9 165.8h.2v.6zM64.1 166.4l.2 .5h-.2z"/>
<path d="M63.9 172.1h.2v.6zM64.1 172.7l.2 .5h-.2zM64.1 165.8h.2l-.2 .6zM64.1 166.4l.4 .4-.2 .1zM64.1 172.1h.2l-.2 .6zM64.1 172.7l.4 .4-.2 .1zM64.3 165.8l.2 .2-.4 .4zM64.1 166.4l.5 .2-.1 .2zM64.3 172.1l.2 .2-.4 .4zM64.1 172.7l.5 .2-.1 .2zM64.1 166.4l.4-.4 .1 .1zM64.1 166.4h.6l-.1 .2z"/>
<path d="M64.1 172.7l.4-.4 .1 .2zM64.1 172.7h.6l-.1 .2zM64.1 166.4l.5-.3 .1 .3zM64.1 172.7l.5-.2 .1 .2zM67 164.8l.7 12.6h-.7zM67 164.8h.7v12.6zM68.4 164.8l.7 12.6h-.7zM68.4 164.8h.7v12.6zM71.5 166.4h.6l-.6 .2zM71.5 172.7h.6l-.6 .2zM71.5 166.1l.6 .3h-.6zM71.5 166.6l.6-.2-.4 .4z"/>
<path d="M71.5 172.5l.6 .2h-.6zM71.5 172.9l.6-.2-.4 .4zM71.7 166l.4 .4-.6-.3zM72.1 166.4l-.2 .5-.2-.1zM71.7 172.3l.4 .4-.6-.2zM71.7 173.1l.4-.4-.2 .5zM71.7 166l.2-.2 .2 .6zM72.1 166.4v.5h-.2zM71.7 172.3l.2-.2 .2 .6zM72.1 172.7v.5h-.2zM71.9 165.8h.2v.6zM72.1 166.4l.2 .5h-.2z"/>
<path d="M71.9 172.1h.2v.6zM72.1 172.7l.2 .5h-.2zM72.1 165.8h.2l-.2 .6zM72.1 166.4l.4 .4-.2 .1zM72.1 172.1h.2l-.2 .6zM72.1 172.7l.4 .4-.2 .1zM72.3 165.8l.2 .2-.4 .4zM72.1 166.4l.5 .2-.1 .2zM72.3 172.1l.2 .2-.4 .4zM72.1 172.7l.5 .2-.1 .2zM72.5 166l.1 .1-.5 .3zM72.1 166.4h.5v.2z"/>
<path d="M72.5 172.3l.1 .2-.5 .2zM72.1 172.7h.5v.2zM72.1 166.4l.5-.3v.3zM72.1 172.7l.5-.2v.2zM84.6 169.9h8.6l-8.6 .8zM84.6 170.7l8.6-.8v.8zM84.6 171.6h8.6l-8.6 .7zM84.6 172.3l8.6-.7v.7zM85.1 174.4h.6l-.5 .2zM85.1 167.8h.6l-.5 .2zM85.2 174.2l.5 .2h-.6zM85.2 174.6l.5-.2-.4 .4z"/>
<path d="M85.2 168l.5-.2-.4 .4zM85.2 167.6l.5 .2h-.6zM85.3 174l.4 .4-.5-.2zM85.7 174.4l-.3 .5-.1-.1zM85.3 168.2l.4-.4-.3 .6zM85.3 167.4l.4 .4-.5-.2zM85.3 174l.1-.1 .3 .5zM85.7 174.4v.5h-.3zM85.7 167.8v.6h-.3zM85.3 167.4l.1-.1 .3 .5zM85.4 173.9l.3-.1v.6zM85.7 174.4l.2 .5h-.2z"/>
<path d="M85.7 167.8l.2 .6h-.2zM85.4 167.3h.3v.5zM85.7 173.8l.2 .1-.2 .5zM85.7 174.4l.4 .4-.2 .1zM85.7 167.8l.4 .4-.2 .2zM85.7 167.3h.2l-.2 .5zM85.9 173.9l.2 .1-.4 .4zM85.7 174.4l.5 .2-.1 .2zM85.7 167.8l.5 .2-.1 .2zM85.9 167.3l.2 .1-.4 .4zM85.7 174.4l.4-.4 .1 .2zM85.7 174.4h.5v.2z"/>
<path d="M85.7 167.8h.5v.2zM85.7 167.8l.4-.4 .1 .2zM85.7 174.4l.5-.2v.2zM85.7 167.8l.5-.2v.2zM63.6 184.4h.5l-.5 .3zM63.6 190.8h.5l-.5 .2zM63.6 184.2l.5 .2h-.5zM63.6 184.7l.5-.3-.4 .4zM63.6 190.5l.5 .3h-.5zM63.6 191l.5-.2-.4 .4zM63.7 184l.4 .4-.5-.2zM63.7 184.8l.4-.4-.2 .6z"/>
<path d="M63.7 190.4l.4 .4-.5-.3zM63.7 191.2l.4-.4-.2 .5zM63.7 184l.2-.1 .2 .5zM64.1 184.4v.6h-.2zM63.7 190.4l.2-.2 .2 .6zM64.1 190.8v.5h-.2zM63.9 183.9h.2v.5zM64.1 184.4l.2 .6h-.2zM63.9 190.2h.2v.6zM64.1 190.8l.2 .5h-.2zM64.1 183.9h.2l-.2 .5zM64.1 184.4l.4 .4-.2 .2z"/>
<path d="M64.1 190.2h.2l-.2 .6zM64.1 190.8l.4 .4-.2 .1zM64.3 183.9l.2 .1-.4 .4zM64.1 184.4l.5 .3-.1 .1zM64.3 190.2l.2 .2-.4 .4zM64.1 190.8l.5 .2-.1 .2zM64.1 184.4l.4-.4 .1 .2zM64.1 184.4h.6l-.1 .3zM64.5 190.4l.1 .1-.5 .3zM64.1 190.8h.6l-.1 .2zM64.1 184.4l.5-.2 .1 .2zM64.1 190.8l.5-.3 .1 .3z"/>
<path d="M67 182.9l.7 12.6h-.7zM67 182.9h.7v12.6zM68.4 182.9l.7 12.6h-.7zM68.4 182.9h.7v12.6zM71.5 184.4h.6l-.6 .3zM71.5 190.8h.6l-.6 .2zM71.5 184.2l.6 .2h-.6zM71.5 184.7l.6-.3-.4 .4zM71.5 190.5l.6 .3h-.6zM71.5 191l.6-.2-.4 .4zM71.7 184l.4 .4-.6-.2zM72.1 184.4l-.2 .6-.2-.2z"/>
<path d="M71.7 190.4l.4 .4-.6-.3zM72.1 190.8l-.2 .5-.2-.1zM71.7 184l.2-.1 .2 .5zM72.1 184.4v.6h-.2zM71.7 190.4l.2-.2 .2 .6zM72.1 190.8v.5h-.2zM71.9 183.9h.2v.5zM72.1 184.4l.2 .6h-.2zM71.9 190.2h.2v.6zM72.1 190.8l.2 .5h-.2zM72.1 183.9h.2l-.2 .5zM72.1 184.4l.4 .4-.2 .2z"/>
<path d="M72.1 190.2h.2l-.2 .6zM72.1 190.8l.4 .4-.2 .1zM72.3 183.9l.2 .1-.4 .4zM72.1 184.4l.5 .3-.1 .1zM72.3 190.2l.2 .2-.4 .4zM72.1 190.8l.5 .2-.1 .2zM72.5 184l.1 .2-.5 .2zM72.1 184.4h.5v.3zM72.5 190.4l.1 .1-.5 .3zM72.1 190.8h.5v.2zM72.1 184.4l.5-.2v.2zM72.1 190.8l.5-.3v.3z"/>
<path d="M84.6 188h8.6l-8.6 .8zM84.6 188.8l8.6-.8v.8zM84.6 189.7h8.6l-8.6 .7zM84.6 190.4l8.6-.7v.7zM85.1 192.5h.6l-.5 .2zM85.1 185.9h.6l-.5 .2zM85.2 192.3l.5 .2h-.6zM85.2 192.7l.5-.2-.4 .4zM85.2 186.1l.5-.2-.4 .4zM85.2 185.7l.5 .2h-.6zM85.3 192.1l.4 .4-.5-.2zM85.7 192.5l-.3 .5-.1-.1z"/>
<path d="M85.3 186.3l.4-.4-.3 .5zM85.3 185.5l.4 .4-.5-.2zM85.3 192.1l.1-.2 .3 .6zM85.7 192.5v.5h-.3zM85.7 185.9v.6l-.3-.1zM85.3 185.5l.1-.1 .3 .5zM85.4 191.9h.3v.6zM85.7 192.5l.2 .5h-.2zM85.7 185.9l.2 .5-.2 .1zM85.4 185.4l.3-.1v.6zM85.7 191.9h.2l-.2 .6zM85.7 192.5l.4 .4-.2 .1z"/>
<path d="M85.7 185.9l.4 .4-.2 .1zM85.7 185.3l.2 .1-.2 .5zM85.9 191.9l.2 .2-.4 .4zM85.7 192.5l.5 .2-.1 .2zM85.7 185.9l.5 .2-.1 .2zM85.9 185.4l.2 .1-.4 .4zM85.7 192.5l.4-.4 .1 .2zM85.7 192.5h.5v.2zM85.7 185.9h.5v.2zM85.7 185.9l.4-.4 .1 .2zM85.7 192.5l.5-.2v.2zM85.7 185.9l.5-.2v.2z"/>
</g>
<path d="M14.2 8.3h.1v.1h-.1zM14.2 14.5h.1v.1h-.1zM281.3 8.3h.2v.1h-.2zM14.2 20.2h.1v.1h-.1zM14.2 25.8h.1v.2h-.1zM225.7 25.8h.1v.2h-.1z" fill="#000"/>
<g fill="#fff">
<path d="M153.3 144.9h38.6v56.1h-38.6z"/>
<path d="M153.7 162h37.7v22h-37.7z"/>
<path d="M192 144.9h18.9v16.5h-18.9z"/>
<path d="M192.4 144.9h18v16.5h-18z"/>
<path d="M210.9 144.9h70.4v16.5h-70.4z"/>
<path d="M211.4 144.9h69.5v11h-69.5z"/>
<path d="M211.4 155.9h69.5v5.5h-69.5z"/>
</g>
<path d="M14.2 144.7h.1v.2h-.1zM153.1 144.7h.2v.2h-.2zM14.2 161.4h.1v.2h-.1zM14.2 171.6h.1v.2h-.1zM153.1 161.4h.2v.2h-.2zM153.1 171.6h.2v.2h-.2zM14.2 181.5h.1v.1h-.1zM14.2 190.7h.1v.2h-.1zM153.1 181.5h.2v.1h-.2zM153.1 190.7h.2v.2h-.2zM281.3 201.1h.2v.1h-.2z" fill="#000"/>
<g fill="none" stroke="#000" stroke-width=".21">
<path d="M14.2 144.9v16.5M153.1 144.8h128.4M153.2 144.9v16.5M191.9 144.9v16.5M281.4 144.9v16.5M14.2 161.6v10M14.2 171.8v9.7M153.2 161.6v10M153.2 171.8v9.7M191.8 161.5h89.7M191.8 171.7h89.7M191.9 161.6v10"/>
<path d="M191.9 171.8v9.7M210.9 161.6v10M210.9 171.8v9.7M246.9 171.8v9.7M261.7 171.8v9.7M281.4 161.6v10M281.4 171.8v9.7M14.2 181.6v9.1M14.2 190.9v10.3M153.2 181.6v9.1M153.2 190.9v10.3M191.8 181.5h89.7"/>
<path d="M191.8 190.8h89.7M191.9 181.6v9.1M191.9 190.9v10.3M210.9 181.6v9.1M210.9 190.9v10.3M246.9 181.6v9.1M246.9 190.9v10.3M261.7 181.6v9.1M261.7 190.9v10.3M281.4 181.6v9.1M281.4 190.9v10.3M14.2 201.1h138.9"/>
<path d="M153.3 201.1h38.5M192 201.1h18.8M211 201.1h35.8M247 201.1h14.6M261.8 201.1h19.5"/>
</g>
<text font-size="6" x="216.1" y="152.2">元冊科技股份有限公司</text>
<text font-size="5.7" x="14.7" y="15.8">一、外观尺寸图</text>
<g font-size="5.3">
<text x="152.3" y="33.4">三、电气特性@25℃:</text>
<text x="14.7" y="120.4">二、线路图</text>
<text x="23.8" y="161.7">PRI</text>
<text x="131.3" y="161.6">SEC</text>
</g>
<text font-size="4.4" x="38.8" y="46.6">30F-51NL</text>
<g font-size="3.9">
<text x="41.5" y="55.1">XXXX</text>
<text x="85.2" y="71.6">SUGGESTED PAD LAYOUT</text>
</g>
<g font-size="3.7">
<text x="152.3" y="43.9">1. 圈比(±5%): 1CT:1CT</text>
<text x="152.3" y="52.2">2. 电感(100KHz/0.1V@8mA):350uH MIN</text>
<text x="152.3" y="60.6">3. 插入损耗(dB MAX):-1.0dB(1-100MHz)</text>
<text x="152.3" y="68.9">4. 反馈损耗(dB MIN):-18dB(1-30MHz),-14.4dB(40MHz),</text>
<text x="193.1" y="77.2">-13.1dB(50MHz), -12dB(60-80MHz),-10dB(100MHz)</text>
<text x="152.3" y="85.5">5. 差-共模抑制(dB MIN): -43dB(30MHz),-37dB(60MHz),-33dB(100MHz)</text>
<text x="152.3" y="93.9">6. 串音干扰(dB MIN): -45dB(30MHz),-40dB(60MHz),-35dB(100MHz)</text>
<text x="152.3" y="102.2">7. 耐</text>
<text x="164.4" y="102.2">压: 1500Vrms/0.5mA/2Sec</text>
<text x="152.3" y="108.9">8. 操作作温: 0℃ TO +70℃</text>
<text x="152.3" y="116.9">9. 符合 RoHS 标准</text>
<text x="37.5" y="130.2">TD1+</text>
<text x="50.2" y="130.2">2</text>
<text x="112.3" y="130.2">23 MX1+</text>
<text x="37.4" y="136.6">CT</text>
<text x="49.9" y="136.5">1</text>
<text x="112.3" y="136.5">24 CT</text>
<text x="37.5" y="142.9">TD1-</text>
<text x="50.2" y="142.9">3</text>
<text x="112.3" y="142.9">22 MX1-</text>
<text x="37.5" y="148.3">TD2+</text>
<text x="50.2" y="148.2">5</text>
<text x="112.3" y="148.3">20 MX2+</text>
<text x="37.4" y="154.6">CT</text>
<text x="50.3" y="154.6">4</text>
<text x="112.3" y="154.6">21 CT</text>
<text x="37.5" y="160.9">TD2-</text>
<text x="50.2" y="160.9">6</text>
<text x="112.1" y="160.9">19 MX2-</text>
<text x="37.5" y="166.1">TD3+</text>
<text x="50.2" y="166.1">8</text>
<text x="112.1" y="166.1">17 MX3+</text>
<text x="37.4" y="172.4">CT</text>
<text x="50.1" y="172.4">7</text>
<text x="112.1" y="172.4">18 CT</text>
<text x="37.5" y="178.7">TD3-</text>
<text x="50.2" y="178.7">9</text>
<text x="112.1" y="178.7">16 MX3-</text>
<text x="37.5" y="184.1">TD4+ 11</text>
<text x="112.1" y="184.2">14 MX4+</text>
<text x="37.4" y="190.5">CT</text>
<text x="47.8" y="190.5">10</text>
<text x="112.1" y="190.5">15 CT</text>
<text x="37.5" y="196.8">TD4- 12</text>
<text x="112.1" y="196.8">13 MX4-</text>
</g>
<g font-size="3.6">
<text x="46.4" y="24.6">15.1</text>
<text x="101.3" y="24.3">10.89</text>
<text x="45.1" y="32">10.89</text>
<text x="81.4" y="43.5">0.99</text>
<text x="125.8" y="52.9" transform="rotate(-90 125.8 52.9)">7.40</text>
<text x="139.1" y="53.9" transform="rotate(-90 139.1 53.9)">11.40</text>
<text x="75.3" y="55.9">0.78</text>
<text x="47.2" y="67.4">0.99±0.10</text>
<text x="102.4" y="79.5">7.10</text>
<text x="22.6" y="89.2">4.00</text>
<text x="47.6" y="99">0.38±0.05</text>
<text x="101.3" y="98.8">10.00</text>
<text x="67.4" y="105.1">0.25±0.13</text>
</g>
<text font-size="3.5" x="27.9" y="111.5">UNIT：mm Unless otherwise specified, all tolerances are ±0.25</text>
<g font-size="3.3">
<text x="197.1" y="167.8">TITLE</text>
<text x="231.1" y="167.8">1000BASE-T FILTER</text>
<text x="198.7" y="177.9">P/N</text>
<text x="221.6" y="177.9">30F-51NL</text>
<text x="250.5" y="177.9">REV.</text>
<text x="270.7" y="177.9">0</text>
<text x="193.9" y="187.4">PAGE NO</text>
<text x="226.7" y="187.4">1-3</text>
<text x="249.8" y="187.4">DATE</text>
<text x="265.5" y="187.4">2011-1-5</text>
<text x="196.4" y="197.2">AP’PD</text>
<text x="218.5" y="197.2">Liu QingHong</text>
<text x="250.2" y="197.2">DWN</text>
</g>
<text font-size="3.2" x="263.8" y="197.1">Ye HaiLi</text>
<text font-size="3" x="221" y="159.8">YUAN DEAN SCIENTIFIC CO., LTD.</text>
<g font-size="2.3">
<text x="32.3" y="39.7">24</text>
<text x="64.5" y="39.7">13</text>
<text x="33.1" y="60.7">1</text>
<text x="64.5" y="60.7">12</text>
</g>
<g font-size="1.9">
<text x="227.9" y="12.1">REV.</text>
<text x="238.6" y="12.4">DESCRIPTION</text>
<text x="257.4" y="12.4">DATE</text>
<text x="266.1" y="12.4">DWN</text>
<text x="274.2" y="12.4">AP’PD</text>
</g>
</svg>
